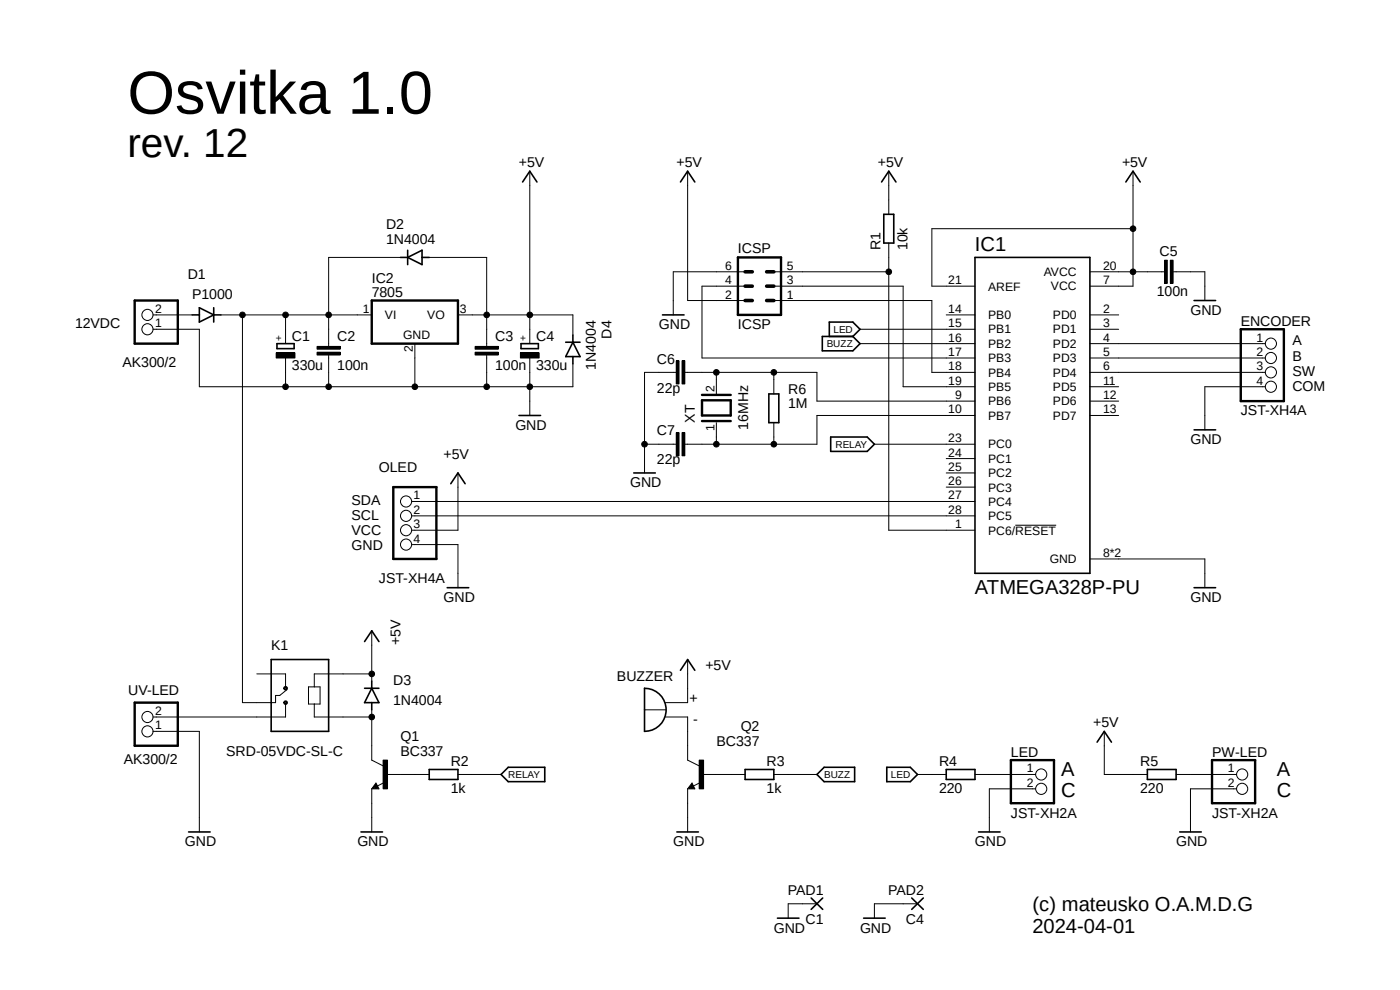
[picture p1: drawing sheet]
<svg xmlns="http://www.w3.org/2000/svg" width="297mm" height="210mm" viewBox="0 0 297 210" stroke-linecap="round" stroke-linejoin="round" font-family="sans-serif">
<path d="M14.9 11l267.2 187.9M282.1 11l-267.2 187.9" fill="none" stroke="#fff" stroke-width=".21"/>
<g fill="none" stroke="#000" stroke-width=".21">
<path d="M112.4 36.3v36.6M145.9 36.3v27.5h12.2M188.6 36.3v9.2M240.4 36.3v24.4h-9.2M85 54.6h-15.3v18.9M91.1 54.6h12.2v18.9M158.1 57.7h-15.3v9.1M164.2 57.7h24.4M188.6 51.6v60.9h18.2M231.2 57.7h15.9M240.4 48.5h-42.7v12.2h9.1M247.1 55.2h.5v4.9h-.5z"/>
<path d="M248.3 55.2h.6v4.9h-.6zM248.9 57.7h6.7v6.1M32.5 66.8h8.3M32.5 69.8h9.8v12.2h79.2v-4.8M46.9 66.8h32M51.4 66.8v82.3h7.1v-1.6h.9l1.5-1.2M58.6 74.8h4v1.1h-4zM60.6 66.8v6.1M60.6 75.9v6.1M67.3 73.5h4.9v.6h-4.9zM67.3 74.7h4.9v.6h-4.9zM69.7 75.3v6.7"/>
<path d="M88 72.9v9.1M97.2 66.8h24.3v4.3M100.8 73.5h4.9v.6h-4.9zM100.8 74.7h4.9v.6h-4.9zM103.3 75.3v6.7M110.4 74.8h4v1.1h-4zM112.4 75.9v12.2M143.5 76.5h.6v4.9h-.6zM143.5 79h-6.8v21.3M144.7 76.5h.6v4.9h-.6zM145.3 79h28v6.1h33.5M152 79v4.6"/>
<path d="M158.1 60.7h-9.2v15.2h57.9M164.2 60.7h27.4v21.3h15.2M164.2 63.8h33.5v15.2h9.1M164.2 79v4.6M182.5 69.8h24.3M182.5 72.9h24.3M200.7 66.8h6.1M231.2 66.8h6.1M231.2 69.8h6.1M231.2 72.9h37.2M231.2 75.9h37.2M231.2 79h37.2"/>
<path d="M136.7 94.2h6.8M143.5 91.8h.6v4.9h-.6zM144.7 91.8h.6v4.9h-.6zM152 89.7v4.5M164.2 89.7v4.5M185.5 94.2h21.3M200.7 97.3h6.1M206.8 88.1h-33.5v6.1h-28M231.2 82h6.1M231.2 85.1h6.1M231.2 88.1h6.1M268.4 82h-12.8v9.2"/>
<path d="M87.3 106.4h119.5M87.3 109.4h119.5M87.3 115.5h9.9v9.2M97.2 100.3v12.2h-9.9M200.7 100.3h6.1M200.7 103.3h6.1M215.4 111.4h8.7M231.2 118.6h24.4v6.1M78.9 133.8v10.7M145.9 139.9v9.2h-4.7M32.5 155.2h9.8v21.3M54.5 143h6.1v3"/>
<path d="M60.3 148.8l.5-.1 .2 .2-.2 .5-.5-.1-.1-.2 .3-.3 .3 .2v.1l-.3 .2-.3-.2zM60.3 145.8l.5-.1 .2 .2-.2 .4h-.5l-.1-.3 .3-.2 .3 .1v.2l-.3 .1-.3-.2zM60.6 149.1v3h-28.1M65.4 145.7h2.5v3.7h-2.5zM66.7 149.4v2.7h12.2M78.9 150.6v10.6l2.4 1.3M78.9 143h-12.2v2.7M136.7 150.6h4.6M141.2 152.1h4.7v9.1l2.4 1.3M234.3 155.2v9.1h9.1M78.9 167.3v9.2M79.8 166.1l.6 1.2h-1.5z"/>
<path d="M81.3 161.2h.9v6.1h-.9zM81.5 166l-1.4 .8M81.9 164.3h9.2M97.2 164.3h9.1M145.9 167.3v9.2M146.8 166.1l.6 1.2h-1.5zM148.3 161.2h1v6.1h-1zM148.6 166l-1.5 .8M148.9 164.3h9.2M164.2 164.3h9.1M194.6 164.3h6.1M206.8 164.3h12.9"/>
<path d="M219.7 167.3h-9.8v9.2M249.5 164.3h12.8M262.3 167.3h-9.7v9.2M173.3 191.7h-6.1v3.1M194.6 191.7h-9.1v3.1"/>
<circle cx="188.5" cy="57.7" r=".6"/>
<circle cx="240.4" cy="57.7" r=".6"/>
<circle cx="240.4" cy="48.5" r=".6"/>
<circle cx="31.3" cy="69.9" r="1.18"/>
<circle cx="31.3" cy="66.8" r="1.18"/>
<circle cx="51.4" cy="66.8" r=".6"/>
<circle cx="60.6" cy="66.8" r=".6"/>
<circle cx="69.7" cy="66.8" r=".6"/>
<circle cx="103.2" cy="66.8" r=".6"/>
<circle cx="112.4" cy="66.8" r=".6"/>
<circle cx="152" cy="79" r=".6"/>
<circle cx="164.2" cy="79" r=".6"/>
<circle cx="269.6" cy="72.9" r="1.18"/>
<circle cx="269.6" cy="75.9" r="1.18"/>
<circle cx="269.6" cy="79" r="1.18"/>
<circle cx="60.6" cy="82" r=".6"/>
<circle cx="69.7" cy="82" r=".6"/>
<circle cx="88" cy="82" r=".6"/>
<circle cx="103.2" cy="82" r=".6"/>
<circle cx="112.4" cy="82" r=".6"/>
<circle cx="136.7" cy="94.2" r=".6"/>
<circle cx="152" cy="94.2" r=".6"/>
<circle cx="164.2" cy="94.2" r=".6"/>
<circle cx="269.6" cy="82" r="1.18"/>
<circle cx="86.2" cy="112.5" r="1.18"/>
<circle cx="86.2" cy="106.4" r="1.18"/>
<circle cx="86.2" cy="109.4" r="1.18"/>
<circle cx="86.2" cy="115.5" r="1.18"/>
<circle cx="31.3" cy="155.2" r="1.18"/>
<circle cx="31.3" cy="152.1" r="1.18"/>
<circle cx="78.9" cy="143" r=".6"/>
<circle cx="78.9" cy="152.1" r=".6"/>
<circle cx="220.9" cy="167.3" r="1.18"/>
<circle cx="220.9" cy="164.3" r="1.18"/>
<circle cx="263.5" cy="164.3" r="1.18"/>
<circle cx="263.5" cy="167.3" r="1.18"/>
</g>
<g fill="none" stroke="#000" stroke-width=".34">
<path d="M110.9 38.6l1.5-2.3 1.5 2.3M144.4 38.6l1.5-2.3 1.5 2.3M187 38.6l1.6-2.3 1.5 2.3M238.8 38.6l1.6-2.3 1.5 2.3M85 54.6h1.5M86.5 54.6l3-1.5v3zM86.5 53.1v3M89.5 54.6h1.6M187.5 45.5h2.1v6.1h-2.1zM206.8 54.6h24.4v67h-24.4zM40.8 66.8h1.5M42.3 65.3l3 1.5-3 1.5z"/>
<path d="M45.3 66.8h1.6M45.3 65.3v3M58.8 72.9h3.6v1.1h-3.6zM110.5 72.9h3.7v1.1h-3.7zM120 72.6h3.1M121.5 72.6l1.6 3h-3.1zM121.5 71.1v1.5M121.5 75.6v1.6M140.5 66.8h4.6M174.5 71.4h6.4l1.6 1.5-1.6 1.5h-6.4zM175.9 71.4v-3.1h5l1.6 1.5-1.6 1.6M253.3 63.8h4.6"/>
<path d="M110.1 88.1h4.6M163.1 83.6h2.1v6.1h-2.1zM176.2 92.7h7.8l1.5 1.5-1.5 1.6h-7.8zM253.3 91.2h4.6M95.6 102.6l1.6-2.3 1.5 2.3M134.5 100.3h4.5M57.5 139.9h12.2v15.3h-12.2zM77.3 136.1l1.6-2.3 1.5 2.3M94.9 124.7h4.5M253.3 124.7h4.6M77.3 146h3.1M78.9 146l1.5 3.1h-3.1z"/>
<path d="M78.9 144.5v1.5M78.9 149.1v1.5M136.7 146a4.6 4.6 0 0 1 4.6 4.6 4.6 4.6 0 0 1-4.6 4.6zM144.4 142.2l1.5-2.3 1.5 2.3M232.7 157.4l1.6-2.2 1.5 2.2M40 176.5h4.6M76.6 176.5h4.6M79.8 166.7l-.2 .3h.5l-.3-.6-.6 .8h.9M91.1 163.2h6.1v2.2h-6.1zM107.8 162.8h7.8v3h-7.8l-1.5-1.5zM143.6 176.5h4.6M146.8 166.7l-.2 .3h.5l-.3-.6-.6 .8h.9"/>
<path d="M158.1 163.2h6.1v2.2h-6.1zM174.8 162.8h6.5v3h-6.5l-1.5-1.5zM188.1 162.8h5l1.5 1.5-1.5 1.5h-5zM200.7 163.2h6.1v2.2h-6.1zM207.6 176.5h4.6M243.4 163.2h6.1v2.2h-6.1zM250.3 176.5h4.5M164.9 194.8h4.6M172.1 190.5l2.4 2.4M174.5 190.5l-2.4 2.4M183.2 194.8h4.6M193.4 190.5l2.5 2.4"/>
<path d="M195.9 190.5l-2.5 2.4"/>
</g>
<path d="M156.5 54.6h9.2v12.2h-9.2zM28.6 63.8h9.1v9.1h-9.1zM78.9 63.8h18.3v9.1h-18.3zM263.2 69.8h9.2v15.3h-9.2zM148.9 84.9h6.1v3.2h-6.1zM148.9 83.8h6.1M148.9 89.3h6.1M83.4 103.3h9.2v15.3h-9.2zM28.6 149.1h9.1v9.1h-9.1zM214.5 161.2h9.1v9.2h-9.1zM257.1 161.2h9.2v9.2h-9.2z" fill="none" stroke="#000" stroke-width=".51"/>
<path d="M158.1 57.7h1.5M162.6 57.7h1.6M158.1 60.7h1.5M158.1 63.8h1.5M162.6 60.7h1.6M162.6 63.8h1.6" fill="none" stroke="#000" stroke-width=".76"/>
<g fill="#000">
<path d="M247.1 55.2h.5v4.9h-.5z" fill-rule="evenodd"/>
<path d="M248.3 55.2h.6v4.9h-.6z" fill-rule="evenodd"/>
<path d="M58.6 74.8h4v1.1h-4z" fill-rule="evenodd"/>
<path d="M67.3 73.5h4.9v.6h-4.9z" fill-rule="evenodd"/>
<path d="M67.3 74.7h4.9v.6h-4.9z" fill-rule="evenodd"/>
<path d="M100.8 73.5h4.9v.6h-4.9z" fill-rule="evenodd"/>
<path d="M100.8 74.7h4.9v.6h-4.9z" fill-rule="evenodd"/>
<path d="M110.4 74.8h4v1.1h-4z" fill-rule="evenodd"/>
<path d="M143.5 76.5h.6v4.9h-.6z" fill-rule="evenodd"/>
<path d="M144.7 76.5h.6v4.9h-.6z" fill-rule="evenodd"/>
<path d="M143.5 91.8h.6v4.9h-.6z" fill-rule="evenodd"/>
<path d="M144.7 91.8h.6v4.9h-.6z" fill-rule="evenodd"/>
<path d="M60.3 148.8l.5-.1 .2 .2-.2 .5-.5-.1-.1-.2 .3-.3 .3 .2v.1l-.3 .2-.3-.2z" fill-rule="evenodd"/>
<path d="M60.3 145.8l.5-.1 .2 .2-.2 .4h-.5l-.1-.3 .3-.2 .3 .1v.2l-.3 .1-.3-.2z" fill-rule="evenodd"/>
<path d="M81.3 161.2h.9v6.1h-.9z" fill-rule="evenodd"/>
<path d="M148.3 161.2h1v6.1h-1z" fill-rule="evenodd"/>
<circle cx="188.5" cy="57.7" r=".6"/>
<circle cx="240.4" cy="57.7" r=".6"/>
<circle cx="240.4" cy="48.5" r=".6"/>
<circle cx="51.4" cy="66.8" r=".6"/>
<circle cx="60.6" cy="66.8" r=".6"/>
<circle cx="69.7" cy="66.8" r=".6"/>
<circle cx="103.2" cy="66.8" r=".6"/>
<circle cx="112.4" cy="66.8" r=".6"/>
<circle cx="152" cy="79" r=".6"/>
<circle cx="164.2" cy="79" r=".6"/>
<circle cx="60.6" cy="82" r=".6"/>
<circle cx="69.7" cy="82" r=".6"/>
<circle cx="88" cy="82" r=".6"/>
<circle cx="103.2" cy="82" r=".6"/>
<circle cx="112.4" cy="82" r=".6"/>
<circle cx="136.7" cy="94.2" r=".6"/>
<circle cx="152" cy="94.2" r=".6"/>
<circle cx="164.2" cy="94.2" r=".6"/>
<circle cx="78.9" cy="143" r=".6"/>
<circle cx="78.9" cy="152.1" r=".6"/>
</g>
<text font-size="12.9" x="27.1" y="24.1">Osvitka 1.0</text>
<text font-size="8.6" x="27.1" y="33.3">rev. 12</text>
<g font-size="4.3">
<text x="206.8" y="53.3">IC1</text>
<text x="206.8" y="125.9">ATMEGA328P-PU</text>
<text x="225.1" y="164.6">A</text>
<text x="270.8" y="164.6">A</text>
<text x="225.1" y="169.2">C</text>
<text x="270.8" y="169.2">C</text>
<text x="219" y="193.3">(c) mateusko O.A.M.D.G</text>
<text x="219" y="197.8">2024-04-01</text>
</g>
<g font-size="3">
<text x="110.1" y="35.4">+5V</text>
<text x="143.6" y="35.4">+5V</text>
<text x="186.2" y="35.4">+5V</text>
<text x="238" y="35.4">+5V</text>
<text x="81.9" y="51.9">1N4004</text>
<text x="81.9" y="48.5">D2</text>
<text x="156.5" y="53.7">ICSP</text>
<text x="186.8" y="53.1" transform="rotate(-90 186.8 53.1)">R1</text>
<text x="192.5" y="53.1" transform="rotate(-90 192.5 53.1)">10k</text>
<text x="39.8" y="59.2">D1</text>
<text x="78.9" y="59.9">IC2</text>
<text x="246" y="54.3">C5</text>
<text x="40.8" y="63.5">P1000</text>
<text x="78.9" y="63">7805</text>
<text x="245.4" y="62.8">100n</text>
<text x="15.9" y="69.7">12VDC</text>
<text x="129.8" y="71.8" transform="rotate(-90 129.8 71.8)">D4</text>
<text x="139.8" y="69.8">GND</text>
<text x="156.5" y="69.8">ICSP</text>
<text x="252.6" y="66.8">GND</text>
<text x="263.2" y="69.1">ENCODER</text>
<text x="26" y="77.8">AK300/2</text>
<text x="61.9" y="72.3">C1</text>
<text x="71.5" y="72.4">C2</text>
<text x="105.1" y="72.4">C3</text>
<text x="113.8" y="72.3">C4</text>
<text x="139.4" y="77.2">C6</text>
<text x="274.2" y="73.3">A</text>
<text x="274.2" y="76.5">B</text>
<text x="61.9" y="78.4">330u</text>
<text x="71.5" y="78.5">100n</text>
<text x="105.1" y="78.5">100n</text>
<text x="113.8" y="78.4">330u</text>
<text x="126.4" y="78.4" transform="rotate(-90 126.4 78.4)">1N4004</text>
<text x="139.4" y="83.3">22p</text>
<text x="167.2" y="83.6">R6</text>
<text x="274.2" y="79.7">SW</text>
<text x="274.2" y="82.9">COM</text>
<text x="147.4" y="89.7" transform="rotate(-90 147.4 89.7)">XT</text>
<text x="167.2" y="86.6">1M</text>
<text x="263.2" y="88.1">JST-XH4A</text>
<text x="109.3" y="91.2">GND</text>
<text x="139.4" y="92.4">C7</text>
<text x="158.7" y="91.2" transform="rotate(-90 158.7 91.2)">16MHz</text>
<text x="252.6" y="94.2">GND</text>
<text x="80.4" y="100.2">OLED</text>
<text x="94.1" y="97.3">+5V</text>
<text x="139.4" y="98.5">22p</text>
<text x="74.6" y="107.1">SDA</text>
<text x="133.7" y="103.4">GND</text>
<text x="74.6" y="110.3">SCL</text>
<text x="74.6" y="113.5">VCC</text>
<text x="74.6" y="116.8">GND</text>
<text x="80.4" y="123.7">JST-XH4A</text>
<text x="94.1" y="127.7">GND</text>
<text x="252.6" y="127.7">GND</text>
<text x="57.5" y="137.8">K1</text>
<text x="85" y="136.9" transform="rotate(-90 85 136.9)">+5V</text>
<text x="149.6" y="142">+5V</text>
<text x="27.2" y="147.4">UV-LED</text>
<text x="83.4" y="149.6">1N4004</text>
<text x="83.4" y="145.4">D3</text>
<text x="130.9" y="144.5">BUZZER</text>
<text x="146.3" y="149.1">+</text>
<text x="147" y="153.6">-</text>
<text x="157.1" y="155.2">Q2</text>
<text x="231.9" y="154.2">+5V</text>
<text x="48" y="160.3">SRD-05VDC-SL-C</text>
<text x="85" y="160.3">BC337</text>
<text x="85" y="157.3">Q1</text>
<text x="152" y="158.2">BC337</text>
<text x="214.5" y="160.5">LED</text>
<text x="257.1" y="160.5">PW-LED</text>
<text x="26.3" y="162.1">AK300/2</text>
<text x="95.6" y="162.5">R2</text>
<text x="162.6" y="162.5">R3</text>
<text x="199.2" y="162.5">R4</text>
<text x="241.9" y="162.5">R5</text>
<text x="95.6" y="168.2">1k</text>
<text x="162.6" y="168.2">1k</text>
<text x="199.2" y="168.2">220</text>
<text x="214.5" y="173.4">JST-XH2A</text>
<text x="241.9" y="168.2">220</text>
<text x="257.1" y="173.4">JST-XH2A</text>
<text x="39.2" y="179.5">GND</text>
<text x="75.8" y="179.5">GND</text>
<text x="142.8" y="179.5">GND</text>
<text x="206.8" y="179.5">GND</text>
<text x="249.5" y="179.5">GND</text>
<text x="167.1" y="190">PAD1</text>
<text x="188.4" y="190">PAD2</text>
<text x="164.2" y="197.8">GND</text>
<text x="170.9" y="196">C1</text>
<text x="182.5" y="197.8">GND</text>
<text x="192.2" y="196">C4</text>
</g>
<g font-size="2.6">
<text x="153.8" y="57.2">6</text>
<text x="167" y="57.2">5</text>
<text x="221.4" y="58.5">AVCC</text>
<text x="234" y="57.2">20</text>
<text x="153.8" y="63.3">2</text>
<text x="153.8" y="60.3">4</text>
<text x="167" y="63.3">1</text>
<text x="167" y="60.3">3</text>
<text x="201.2" y="60.3">21</text>
<text x="209.6" y="61.6">AREF</text>
<text x="223" y="61.6">VCC</text>
<text x="234" y="60.3">7</text>
<text x="32.9" y="69.4">1</text>
<text x="32.9" y="66.4">2</text>
<text x="77" y="66.4">1</text>
<text x="81.7" y="67.7">VI</text>
<text x="85.6" y="72">GND</text>
<text x="90.6" y="67.7">VO</text>
<text x="97.6" y="66.4">3</text>
<text x="201.2" y="66.4">14</text>
<text x="201.2" y="69.4">15</text>
<text x="209.6" y="67.7">PB0</text>
<text x="209.6" y="70.7">PB1</text>
<text x="223.4" y="67.7">PD0</text>
<text x="223.4" y="70.7">PD1</text>
<text x="234" y="66.4">2</text>
<text x="234" y="69.4">3</text>
<text x="87.6" y="74.8" transform="rotate(-90 87.6 74.8)">2</text>
<text x="201.2" y="72.5">16</text>
<text x="201.2" y="75.5">17</text>
<text x="209.6" y="73.8">PB2</text>
<text x="209.6" y="76.8">PB3</text>
<text x="223.4" y="73.8">PD2</text>
<text x="223.4" y="76.8">PD3</text>
<text x="234" y="72.5">4</text>
<text x="234" y="75.5">5</text>
<text x="266.6" y="72.5">1</text>
<text x="266.6" y="75.5">2</text>
<text x="151.6" y="83.1" transform="rotate(-90 151.6 83.1)">2</text>
<text x="201.2" y="78.6">18</text>
<text x="201.2" y="81.6">19</text>
<text x="209.6" y="79.9">PB4</text>
<text x="209.6" y="82.9">PB5</text>
<text x="223.4" y="79.9">PD4</text>
<text x="223.4" y="82.9">PD5</text>
<text x="234" y="78.6">6</text>
<text x="234" y="81.6">11</text>
<text x="266.6" y="78.6">3</text>
<text x="266.6" y="81.6">4</text>
<text x="201.2" y="87.7">10</text>
<text x="202.6" y="84.7">9</text>
<text x="209.6" y="86">PB6</text>
<text x="209.6" y="89">PB7</text>
<text x="223.4" y="86">PD6</text>
<text x="223.4" y="89">PD7</text>
<text x="234" y="84.7">12</text>
<text x="234" y="87.7">13</text>
<text x="151.6" y="91.5" transform="rotate(-90 151.6 91.5)">1</text>
<text x="201.2" y="93.8">23</text>
<text x="209.6" y="95.1">PC0</text>
<text x="201.2" y="96.9">24</text>
<text x="201.2" y="99.9">25</text>
<text x="209.6" y="98.2">PC1</text>
<text x="209.6" y="101.2">PC2</text>
<text x="87.8" y="106">1</text>
<text x="201.2" y="102.9">26</text>
<text x="201.2" y="106">27</text>
<text x="209.6" y="104.3">PC3</text>
<text x="209.6" y="107.3">PC4</text>
<text x="87.8" y="109">2</text>
<text x="87.8" y="112.1">3</text>
<text x="201.2" y="109">28</text>
<text x="202.6" y="112.1">1</text>
<text x="209.6" y="110.4">PC5</text>
<text x="209.6" y="113.4">PC6/RESET</text>
<text x="87.8" y="115.1">4</text>
<text x="222.7" y="119.5">GND</text>
<text x="234" y="118.2">8*2</text>
<text x="32.9" y="154.7">1</text>
<text x="32.9" y="151.7">2</text>
<text x="217.8" y="163.9">1</text>
<text x="217.8" y="166.9">2</text>
<text x="260.5" y="163.9">1</text>
<text x="260.5" y="166.9">2</text>
</g>
<g font-size="2.1">
<text x="176.8" y="70.6">LED</text>
<text x="59.9" y="72.4" transform="rotate(-90 59.9 72.4)">+</text>
<text x="111.7" y="72.4" transform="rotate(-90 111.7 72.4)">+</text>
<text x="175.4" y="73.7">BUZZ</text>
<text x="177.2" y="95">RELAY</text>
<text x="107.8" y="165.1">RELAY</text>
<text x="174.8" y="165.1">BUZZ</text>
<text x="189" y="165.1">LED</text>
</g>
</svg>
